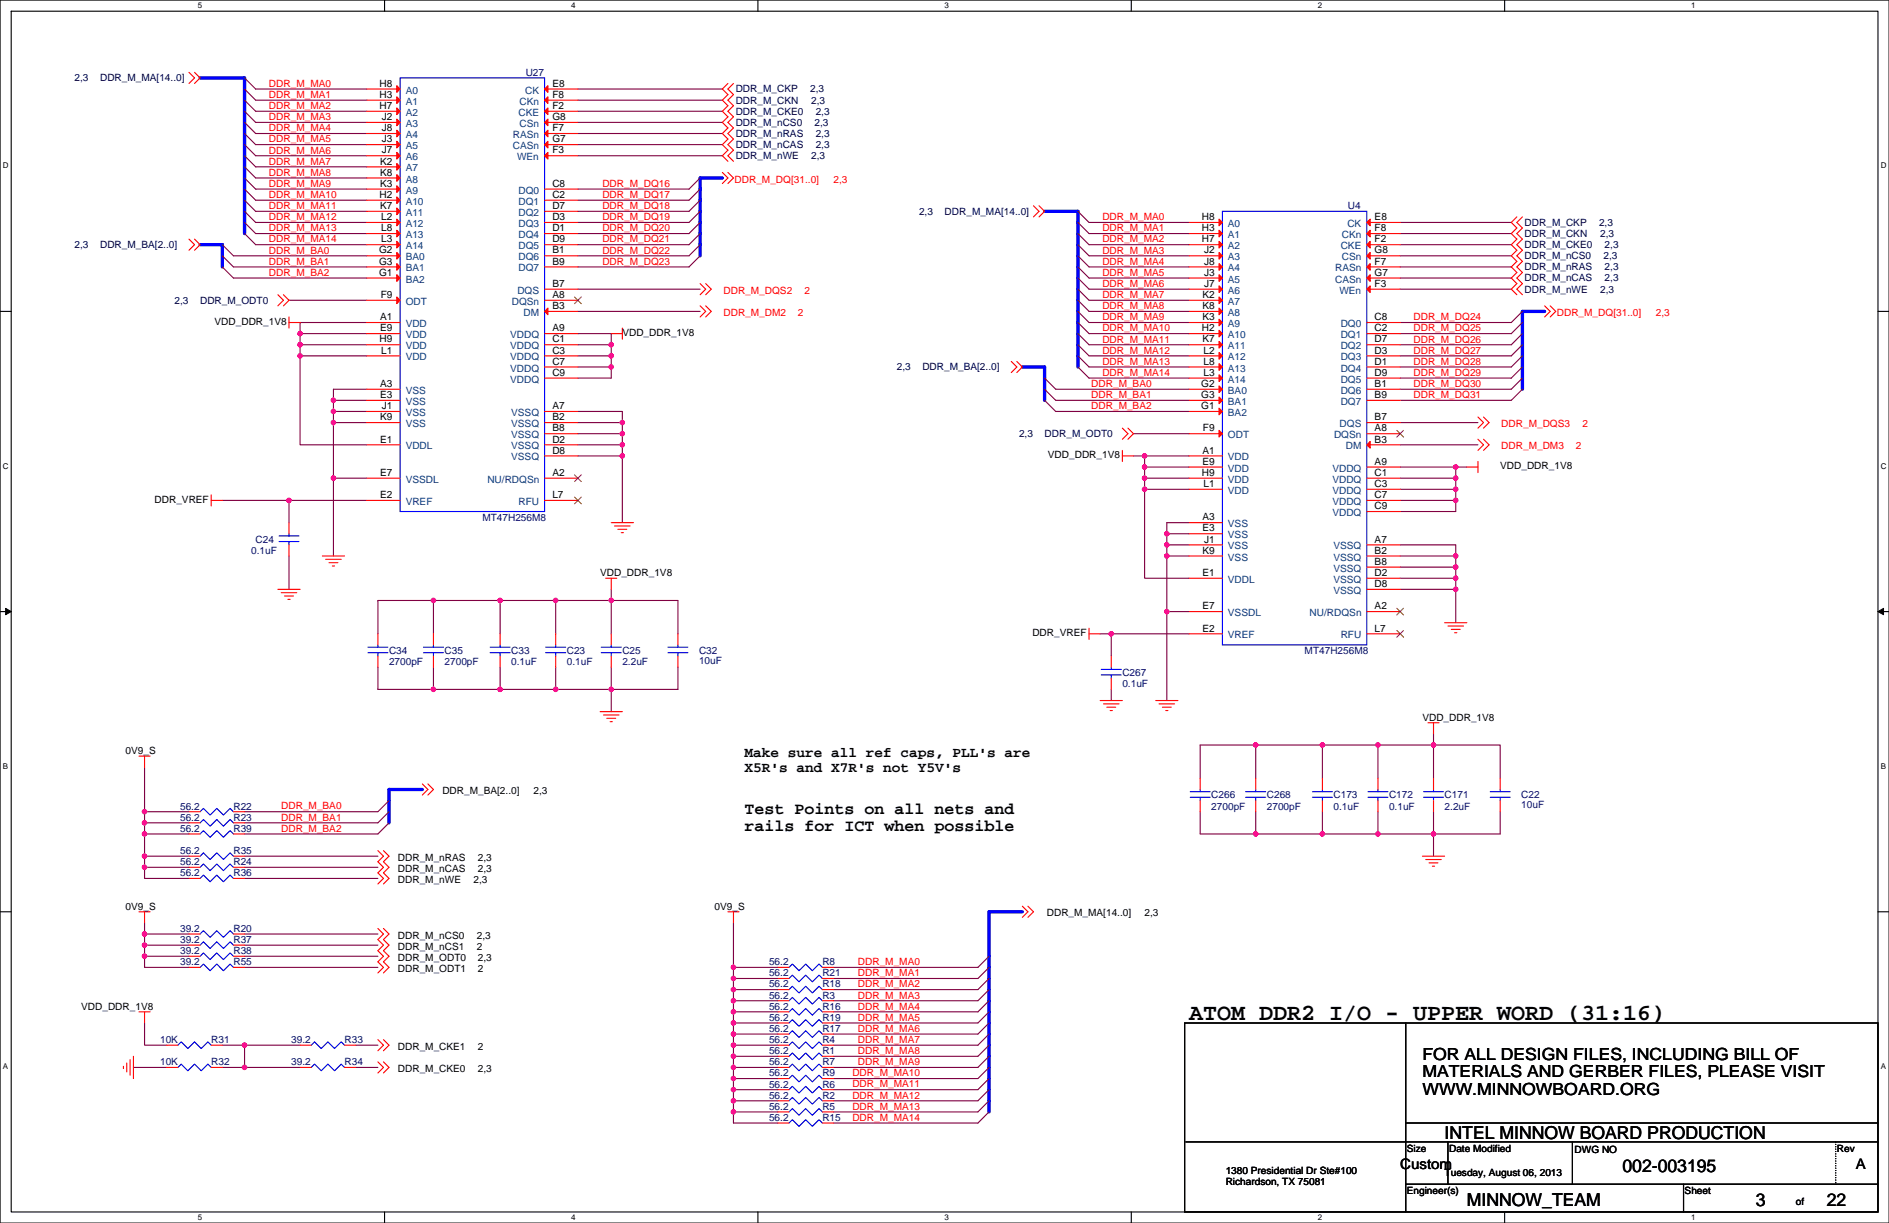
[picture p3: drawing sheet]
<svg xmlns="http://www.w3.org/2000/svg" width="432mm" height="279mm" viewBox="0 0 432 279" stroke-linecap="round" stroke-linejoin="round" font-family="sans-serif">
<path d="M0 0h431.8v279.4h-431.8zM2.6 2.6h426.7v274.3h-426.7z" fill="none" stroke="#000" stroke-width=".25"/>
<g fill="#fff">
<path d="M45.2 .3h1v2h-1z"/>
<path d="M45.2 277.1h1v2.1h-1z"/>
</g>
<path d="M87.9 0v2.6M87.9 276.9v2.5" fill="none" stroke="#000" stroke-width=".25"/>
<g fill="#fff">
<path d="M130.6 .3h1v2h-1z"/>
<path d="M130.6 277.1h1v2.1h-1z"/>
</g>
<path d="M173.2 0v2.6M173.2 276.9v2.5" fill="none" stroke="#000" stroke-width=".25"/>
<g fill="#fff">
<path d="M215.9 .3h1v2h-1z"/>
<path d="M215.9 277.1h1v2.1h-1z"/>
</g>
<path d="M258.6 0v2.6M258.6 276.9v2.5" fill="none" stroke="#000" stroke-width=".25"/>
<g fill="#fff">
<path d="M301.3 .3h1v2h-1z"/>
<path d="M301.3 277.1h1v2.1h-1z"/>
</g>
<path d="M343.9 0v2.6M343.9 276.9v2.5" fill="none" stroke="#000" stroke-width=".25"/>
<g fill="#fff">
<path d="M386.6 .3h1v2h-1z"/>
<path d="M386.6 277.1h1v2.1h-1z"/>
<path d="M.7 36.9h1.2v2h-1.2z"/>
<path d="M429.9 36.9h1.3v2h-1.3z"/>
<path d="M.7 105.4h1.2v2.1h-1.2z"/>
<path d="M429.9 105.4h1.3v2.1h-1.3z"/>
</g>
<path d="M0 71.1h2.6M429.3 71.1h2.5" fill="none" stroke="#000" stroke-width=".25"/>
<g fill="#fff">
<path d="M.7 174h1.2v2h-1.2z"/>
<path d="M429.9 174h1.2v2h-1.2z"/>
</g>
<path d="M0 139.7h2.6M429.3 139.7h2.5" fill="none" stroke="#000" stroke-width=".25"/>
<path d="M1.3 139l1.3 .7-1.3 .7zM429.3 139.7l1.3-.7v1.4z" fill="#000" stroke="#000" stroke-width=".23"/>
<g fill="#fff">
<path d="M.7 242.6h1.2v2h-1.2z"/>
<path d="M429.9 242.6h1.2v2h-1.2z"/>
</g>
<path d="M0 208.3h2.6M429.3 208.3h2.5M270.8 233.7h158.5v43.2h-158.5zM321.3 233.7v43.2M321.3 256.6h108M271 260.9h158.3M321.3 270.5h108M331 260.9v9.6M359.4 260.9v9.6M384.8 270.5v6.4" fill="none" stroke="#000" stroke-width=".25"/>
<path d="M45.7 17.8h10.2v35.6M45.7 55.9h5.1v5.1M165.1 40.7h-5.1v17.7M238.8 48.3h7.6v35.5M353.1 71.1h-5.1v17.8M233.7 83.8h5.1v7.7M96.5 180.4h-7.6v7.6M233.7 208.3h-7.6v45.7" fill="none" stroke="#00f" stroke-width=".76"/>
<g fill="none" stroke="#800040" stroke-width=".25">
<path d="M55.9 17.8l2.5 2.5h25.4M55.9 20.3l2.5 2.6h25.4M55.9 22.9l2.5 2.5h25.4M55.9 25.4l2.5 2.6h25.4M55.9 28l2.5 2.5h25.4M55.9 30.5l2.5 2.5h25.4M55.9 33l2.5 2.6h25.4M55.9 35.6l2.5 2.5h25.4M55.9 38.1l2.5 2.6h25.4M132.1 20.3h33M132.1 22.9h33M132.1 25.4h33"/>
<path d="M132.1 28h33M132.1 30.5h33M132.1 33h33M132.1 35.6h33M50.8 58.4l2.6 2.6h30.4M50.8 55.9l2.6 2.5h30.4M55.9 40.7l2.5 2.5h25.4M55.9 43.2l2.5 2.5h25.4M55.9 45.7l2.5 2.6h25.4M55.9 48.3l2.5 2.5h25.4M55.9 50.8l2.5 2.6h25.4M55.9 53.4l2.5 2.5h25.4"/>
<path d="M160 40.7l-2.5 2.5h-25.4M160 43.2l-2.5 2.5h-25.4M160 45.7l-2.5 2.6h-25.4M160 48.3l-2.5 2.5h-25.4M160 50.8l-2.5 2.6h-25.4M160 53.4l-2.5 2.5h-25.4M160 55.9l-2.5 2.5h-25.4M160 58.4l-2.5 2.6h-25.4M246.4 48.3l2.5 2.5h22.9M246.4 50.8l2.5 2.6h22.9M246.4 53.4l2.5 2.5h22.9M246.4 55.9l2.5 2.5h22.9"/>
<path d="M246.4 58.4l2.5 2.6h22.9M320.1 50.8h25.4M320.1 53.4h25.4M320.1 55.9h25.4M320.1 58.4h25.4M50.8 61l2.6 2.5h30.4M66.1 68.6h17.7M68.6 76.2h15.2M68.6 78.8h15.2M68.6 76.2v2.6M68.6 78.8v2.5M83.8 73.7h-15.2v2.5"/>
<path d="M132.1 76.2h7.6v2.6M132.1 78.8h7.6M132.1 71.1h27.9M132.1 66.1h27.9M139.7 78.8v2.5M246.4 61l2.5 2.5h22.9M246.4 63.5l2.5 2.6h22.9M246.4 66.1l2.5 2.5h22.9M246.4 68.6l2.5 2.5h22.9M246.4 71.1l2.5 2.6h22.9M246.4 73.7l2.5 2.5h22.9M246.4 76.2l2.5 2.6h22.9"/>
<path d="M246.4 78.8l2.5 2.5h22.9M320.1 61h25.4M320.1 63.5h25.4M320.1 66.1h25.4M348 71.1l-2.5 2.6h-25.4M348 73.7l-2.5 2.5h-25.4M348 76.2l-2.5 2.6h-25.4M348 78.8l-2.5 2.5h-25.4M68.6 81.3h15.2M68.6 81.3v20.3h15.2M76.2 91.5v2.5M76.2 94v2.5"/>
<path d="M76.2 96.5v12.7M76.2 91.5h7.6M76.2 94h7.6M76.2 96.5h7.6M83.8 88.9h-7.6v2.6M132.1 81.3h7.6M132.1 83.8h7.6M132.1 94h10.2v2.5M132.1 99.1h10.2M132.1 96.5h10.2M139.7 81.3v2.5M139.7 83.8v2.6h-7.6"/>
<path d="M142.3 99.1v2.5M142.3 96.5v2.6M238.8 88.9l2.5 2.6h30.5M238.8 91.5l2.5 2.5h30.5M238.8 86.4l2.5 2.5h30.5M246.4 81.3l2.5 2.5h22.9M246.4 83.8l2.5 2.6h22.9M259.1 99.1h12.7M320.1 96.5h17.7M348 81.3l-2.5 2.5h-25.4M348 83.8l-2.5 2.6h-25.4M348 86.4l-2.5 2.5h-25.4"/>
<path d="M348 88.9l-2.5 2.6h-25.4M50.8 114.3h15.3M66.1 114.3h17.7M66.1 114.3v5.1M76.2 109.2v17.8M76.2 109.2h7.6M132.1 104.2h10.2M132.1 101.6h10.2M142.3 104.2v15.2M142.3 101.6v2.6M259.1 104.2h2.5M261.6 104.2h10.2"/>
<path d="M261.6 104.2v2.5h10.2M261.6 109.2h10.2M261.6 111.8h10.2M261.6 111.8v20.3h10.2M261.6 106.7v2.5M261.6 109.2v2.6M271.8 119.4h-5.1v2.5M320.1 106.7h12.7M320.1 109.2h12.7M320.1 111.8h12.7M320.1 114.3h12.7M320.1 101.6h17.7"/>
<path d="M332.8 106.7v2.5M332.8 106.7h2.5M332.8 109.2v2.6M332.8 111.8v2.5M332.8 114.3v2.6h-12.7M66.1 127v7.6M99.1 137.2h-12.7v7.6M99.1 137.2v7.6M99.1 137.2h15.2M114.3 137.2h12.7M114.3 137.2v7.6M127 137.2v7.6"/>
<path d="M127 137.2h12.7M139.7 137.2v7.6M139.7 137.2h15.3v7.6M139.7 134.6v2.6M266.7 121.9v2.6M266.7 121.9h5.1M266.7 124.5v2.5M266.7 127v12.7M266.7 139.7v20.3M266.7 124.5h5.1M266.7 127h5.1M266.7 139.7h5.1"/>
<path d="M320.1 124.5h12.7v2.5M320.1 134.6h12.7M320.1 132.1h12.7M320.1 129.6h12.7M320.1 127h12.7M332.8 134.6v7.7M332.8 132.1v2.5M332.8 129.6v2.5M332.8 127v2.6M86.4 152.4v5.1h12.7M99.1 152.4v5.1M99.1 157.5h15.2"/>
<path d="M114.3 152.4v5.1M114.3 157.5h12.7M127 152.4v5.1M127 157.5h12.7M139.7 157.5v5.1M139.7 152.4v5.1M155 152.4v5.1h-15.3M251.5 144.8h2.5M254 144.8v5.1M254 157.5v2.5M254 144.8h17.8M33 175.3v10.1h10.2"/>
<path d="M287 170.2h-12.7v7.6M287 170.2v7.6M287 170.2h15.3M302.3 170.2h12.7M302.3 170.2v7.6M315 170.2v7.6M315 170.2h12.7M327.7 167.7v2.5M327.7 170.2v7.6M327.7 170.2h15.2v7.6M33 188v2.5h10.2M33 185.4v2.6h10.2"/>
<path d="M33 198.1h10.2M33 195.6v2.5M33 198.1v2.6h10.2M33 190.5v5.1h10.2M55.9 195.6h30.5M55.9 198.1h30.5M88.9 185.4l-2.5 2.6h-30.5M88.9 188l-2.5 2.5h-30.5M88.9 182.9l-2.5 2.5h-30.5M274.3 185.4v5.1h12.7M287 185.4v5.1M287 190.5h15.3"/>
<path d="M302.3 185.4v5.1M302.3 190.5h12.7M315 190.5h12.7M315 185.4v5.1M327.7 185.4v5.1M327.7 190.5v5.1M342.9 185.4v5.1h-15.2M33 218.5v2.5h10.2M33 210.8v2.6M33 215.9v2.6h10.2M33 213.4h10.2M33 213.4v2.5h10.2"/>
<path d="M55.9 213.4h30.5M55.9 215.9h30.5M55.9 218.5h30.5M55.9 200.7h30.5M167.7 210.8v10.2M226.1 218.5l-2.6 2.5h-33M33 233.7v5.1h5.1M50.8 238.8h5.1M55.9 238.8h12.7M55.9 238.8v5.1M55.9 221h30.5M81.3 238.8h5.1"/>
<path d="M167.7 226.1h10.1M167.7 223.5v2.6M167.7 221h10.1M167.7 223.5h10.1M167.7 221v2.5M167.7 233.7h10.1M167.7 231.2v2.5M167.7 228.6h10.1M167.7 231.2h10.1M167.7 228.6v2.6M167.7 238.8v2.5M167.7 236.2h10.1"/>
<path d="M167.7 238.8h10.1M167.7 236.2v2.6M167.7 226.1v2.5M167.7 233.7v2.5M226.1 221l-2.6 2.5h-33M226.1 223.5l-2.6 2.6h-33M226.1 226.1l-2.6 2.5h-33M226.1 228.6l-2.6 2.6h-33M226.1 231.2l-2.6 2.5h-33M226.1 233.7l-2.6 2.5h-33M226.1 236.2l-2.6 2.6h-33M226.1 238.8l-2.6 2.5h-33"/>
<path d="M30.5 243.9h7.6M50.8 243.9h5.1M55.9 243.9h12.7M81.3 243.9h5.1M167.7 241.3h10.1M167.7 248.9h10.1M167.7 246.4v2.5M167.7 243.9h10.1M167.7 246.4h10.1M167.7 243.9v2.5M167.7 254v2.6h10.1M167.7 251.5h10.1"/>
<path d="M167.7 254h10.1M167.7 251.5v2.5M167.7 241.3v2.6M167.7 248.9v2.6M226.1 241.3l-2.6 2.6h-33M226.1 243.9l-2.6 2.5h-33M226.1 246.4l-2.6 2.5h-33M226.1 248.9l-2.6 2.6h-33M226.1 251.5l-2.6 2.5h-33M226.1 254l-2.6 2.6h-33"/>
</g>
<g fill="#f0f" stroke="#f0f" stroke-width=".25">
<circle cx="76.2" cy="91.4" r=".5"/>
<circle cx="76.2" cy="94" r=".5"/>
<circle cx="76.2" cy="109.2" r=".5"/>
<circle cx="76.2" cy="96.5" r=".5"/>
<circle cx="68.6" cy="76.2" r=".5"/>
<circle cx="68.6" cy="78.7" r=".5"/>
<circle cx="68.6" cy="81.3" r=".5"/>
<circle cx="266.7" cy="121.9" r=".5"/>
<circle cx="266.7" cy="127" r=".5"/>
<circle cx="266.7" cy="124.5" r=".5"/>
<circle cx="266.7" cy="139.7" r=".5"/>
<circle cx="261.6" cy="104.1" r=".5"/>
<circle cx="261.6" cy="109.2" r=".5"/>
<circle cx="261.6" cy="106.7" r=".5"/>
<circle cx="261.6" cy="111.8" r=".5"/>
<circle cx="142.2" cy="104.1" r=".5"/>
<circle cx="142.2" cy="101.6" r=".5"/>
<circle cx="142.2" cy="99.1" r=".5"/>
<circle cx="142.2" cy="96.5" r=".5"/>
<circle cx="139.7" cy="78.7" r=".5"/>
<circle cx="139.7" cy="81.3" r=".5"/>
<circle cx="139.7" cy="83.8" r=".5"/>
<circle cx="332.7" cy="134.6" r=".5"/>
<circle cx="332.7" cy="132.1" r=".5"/>
<circle cx="332.7" cy="129.5" r=".5"/>
<circle cx="332.7" cy="127" r=".5"/>
<circle cx="332.7" cy="106.7" r=".5"/>
<circle cx="332.7" cy="109.2" r=".5"/>
<circle cx="332.7" cy="111.8" r=".5"/>
<circle cx="332.7" cy="114.3" r=".5"/>
<circle cx="66" cy="114.3" r=".5"/>
<circle cx="254" cy="144.8" r=".5"/>
<circle cx="139.7" cy="157.5" r=".5"/>
<circle cx="127" cy="157.5" r=".5"/>
<circle cx="114.3" cy="157.5" r=".5"/>
<circle cx="99.1" cy="157.5" r=".5"/>
<circle cx="127" cy="137.2" r=".5"/>
<circle cx="139.7" cy="137.2" r=".5"/>
<circle cx="99.1" cy="137.2" r=".5"/>
<circle cx="114.3" cy="137.2" r=".5"/>
<circle cx="327.7" cy="190.5" r=".5"/>
<circle cx="315" cy="190.5" r=".5"/>
<circle cx="302.3" cy="190.5" r=".5"/>
<circle cx="287" cy="190.5" r=".5"/>
<circle cx="327.7" cy="170.2" r=".5"/>
<circle cx="315" cy="170.2" r=".5"/>
<circle cx="287" cy="170.2" r=".5"/>
<circle cx="302.3" cy="170.2" r=".5"/>
<circle cx="33" cy="185.4" r=".5"/>
<circle cx="33" cy="188" r=".5"/>
<circle cx="167.6" cy="226.1" r=".5"/>
<circle cx="167.6" cy="223.5" r=".5"/>
<circle cx="167.6" cy="233.7" r=".5"/>
<circle cx="167.6" cy="231.1" r=".5"/>
<circle cx="167.6" cy="228.6" r=".5"/>
<circle cx="167.6" cy="238.8" r=".5"/>
<circle cx="167.6" cy="248.9" r=".5"/>
<circle cx="167.6" cy="246.4" r=".5"/>
<circle cx="167.6" cy="254" r=".5"/>
<circle cx="167.6" cy="251.5" r=".5"/>
<circle cx="167.6" cy="221" r=".5"/>
<circle cx="167.6" cy="236.2" r=".5"/>
<circle cx="167.6" cy="243.8" r=".5"/>
<circle cx="167.6" cy="241.3" r=".5"/>
<circle cx="33" cy="195.6" r=".5"/>
<circle cx="33" cy="190.5" r=".5"/>
<circle cx="33" cy="198.1" r=".5"/>
<circle cx="33" cy="215.9" r=".5"/>
<circle cx="33" cy="213.4" r=".5"/>
<circle cx="33" cy="218.4" r=".5"/>
<circle cx="55.9" cy="243.8" r=".5"/>
<circle cx="55.9" cy="238.8" r=".5"/>
</g>
<g fill="none" stroke="#f00" stroke-width=".25">
<path d="M43.2 16.5l1.3 1.3-1.3 1.3M44.5 16.5l1.2 1.3-1.2 1.3M166.4 19.1l-1.3 1.2 1.3 1.3-1.3 1.3 1.3 1.3-1.3 1.2 1.3 1.3-1.3 1.3 1.3 1.2-1.3 1.3 1.3 1.3-1.3 1.2 1.3 1.3-1.3 1.3 1.3 1.3M167.7 19.1l-1.3 1.2 1.3 1.3-1.3 1.3 1.3 1.3-1.3 1.2 1.3 1.3-1.3 1.3 1.3 1.2-1.3 1.3 1.3 1.3-1.3 1.2 1.3 1.3-1.3 1.3 1.3 1.3M83.8 20.3h7.7M83.8 22.9h7.7M83.8 25.4h7.7M83.8 28h7.7M83.8 30.5h7.7M83.8 33h7.7M83.8 35.6h7.7M83.8 38.1h7.7"/>
<path d="M124.5 20.3h7.6M124.5 22.9h7.6M124.5 25.4h7.6M124.5 28h7.6M124.5 30.5h7.6M124.5 33h7.6M124.5 35.6h7.6M165.1 39.4l1.3 1.3-1.3 1.2M166.4 39.4l1.3 1.3-1.3 1.2M43.2 54.6l1.3 1.3-1.3 1.3M44.5 54.6l1.2 1.3-1.2 1.3M83.8 40.7h7.7"/>
<path d="M83.8 43.2h7.7M83.8 45.7h7.7M83.8 48.3h7.7M83.8 50.8h7.7M83.8 53.4h7.7M83.8 55.9h7.7M83.8 58.4h7.7M124.5 43.2h7.6M124.5 45.7h7.6M124.5 48.3h7.6M124.5 50.8h7.6M124.5 53.4h7.6"/>
<path d="M124.5 55.9h7.6M124.5 58.4h7.6M236.2 47l1.3 1.3-1.3 1.3M237.5 47l1.3 1.3-1.3 1.3M271.8 50.8h7.6M271.8 53.4h7.6M271.8 55.9h7.6M271.8 58.4h7.6M312.4 50.8h7.7M312.4 53.4h7.7M312.4 55.9h7.7M312.4 58.4h7.7"/>
<path d="M346.7 49.6l-1.2 1.2 1.2 1.3-1.2 1.3 1.2 1.2-1.2 1.3 1.2 1.3-1.2 1.2 1.2 1.3-1.2 1.3 1.2 1.3-1.2 1.2 1.2 1.3-1.2 1.3 1.2 1.2M348 49.6l-1.3 1.2 1.3 1.3-1.3 1.3 1.3 1.2-1.3 1.3 1.3 1.3-1.3 1.2 1.3 1.3-1.3 1.3 1.3 1.3-1.3 1.2 1.3 1.3-1.3 1.3 1.3 1.2M63.5 67.3l1.3 1.3-1.3 1.3M64.8 67.3l1.3 1.3-1.3 1.3M66.1 73.7h2.5M66.1 72.4v2.6M83.8 61h7.7M83.8 63.5h7.7M83.8 68.6h7.7M83.8 73.7h7.7M83.8 76.2h7.7M83.8 78.8h7.7"/>
<path d="M124.5 61h7.6M124.5 76.2h7.6M124.5 78.8h7.6M124.5 68.6h7.6M124.5 71.1h7.6M124.5 66.1h7.6M139.7 76.2h2.6M142.3 75v2.5M160 64.8l1.3 1.3-1.3 1.2M160 69.9l1.3 1.2-1.3 1.3M161.3 64.8l1.3 1.3-1.3 1.2M161.3 69.9l1.3 1.2-1.3 1.3"/>
<path d="M271.8 61h7.6M271.8 63.5h7.6M271.8 66.1h7.6M271.8 68.6h7.6M271.8 71.1h7.6M271.8 73.7h7.6M271.8 76.2h7.6M271.8 78.8h7.6M312.4 61h7.7M312.4 63.5h7.7M312.4 66.1h7.7M312.4 73.7h7.7"/>
<path d="M312.4 76.2h7.7M312.4 78.8h7.7M353.1 69.9l1.3 1.2-1.3 1.3M354.4 69.9l1.2 1.2-1.2 1.3M83.8 88.9h7.7M83.8 91.5h7.7M83.8 94h7.7M83.8 96.5h7.7M83.8 81.3h7.7M124.5 96.5h7.6M124.5 99.1h7.6M124.5 94h7.6"/>
<path d="M124.5 81.3h7.6M124.5 83.8h7.6M124.5 86.4h7.6M231.2 82.6l1.2 1.2-1.2 1.3M232.4 82.6l1.3 1.2-1.3 1.3M256.6 97.8l1.2 1.3-1.2 1.3M257.8 97.8l1.3 1.3-1.3 1.3M271.8 81.3h7.6M271.8 83.8h7.6M271.8 86.4h7.6M271.8 88.9h7.6M271.8 91.5h7.6"/>
<path d="M271.8 94h7.6M271.8 99.1h7.6M312.4 81.3h7.7M312.4 83.8h7.7M312.4 86.4h7.7M312.4 88.9h7.7M312.4 91.5h7.7M312.4 99.1h7.7M312.4 96.5h7.7M337.8 95.3l1.3 1.2-1.3 1.3M339.1 95.3l1.3 1.2-1.3 1.3M48.3 114.3h2.5"/>
<path d="M48.3 113.1v2.5M66.1 119.4v2.5M83.8 109.2h7.7M83.8 114.3h7.7M83.8 101.6h7.7M124.5 101.6h7.6M124.5 104.2h7.6M124.5 109.2h7.6M124.5 114.3h7.6M139.7 119.4h5.1M256.6 104.2h2.5M256.6 102.9v2.5"/>
<path d="M271.8 119.4h7.6M271.8 104.2h7.6M271.8 106.7h7.6M271.8 109.2h7.6M271.8 111.8h7.6M312.4 106.7h7.7M312.4 109.2h7.7M312.4 111.8h7.7M312.4 114.3h7.7M312.4 116.9h7.7M312.4 101.6h7.7M335.3 106.7h2.5"/>
<path d="M337.8 105.4v2.6M337.8 100.4l1.3 1.2-1.3 1.3M339.1 100.4l1.3 1.2-1.3 1.3M63.5 134.6h5.1M64.3 135.4h3.5M65 136.2h2.1M65.8 136.9h.5M66.1 124.5v2.5M73.7 127h5.1M74.4 127.8h3.6M75.2 128.5h2M76 129.3h.5"/>
<path d="M138.5 132.1h2.5M139.7 132.1v2.5M140.5 120.2h3.5M141.2 120.9h2.1M142 121.7h.5M271.8 121.9h7.6M271.8 124.5h7.6M271.8 127h7.6M271.8 139.7h7.6M271.8 132.1h7.6M312.4 127h7.7M312.4 129.6h7.7"/>
<path d="M312.4 132.1h7.7M312.4 134.6h7.7M312.4 124.5h7.7M312.4 139.7h7.7M86.4 144.8v2.5M86.4 149.9v2.5M99.1 144.8v2.5M99.1 149.9v2.5M114.3 144.8v2.5M114.3 149.9v2.5M127 144.8v2.5M127 149.9v2.5"/>
<path d="M139.7 144.8v2.5M139.7 149.9v2.5M155 144.8v2.5M155 149.9v2.5M248.9 144.8h2.6M248.9 143.5v2.6M254 149.9v2.5M254 155v2.5M271.8 144.8h7.6M312.4 144.8h7.7M330.2 142.3h5.1M331 143h3.5"/>
<path d="M331.7 143.8h2.1M332.5 144.5h.5M31.8 172.7h2.5M33 172.7v2.6M96.5 179.1l1.3 1.3-1.3 1.2M97.8 179.1l1.3 1.3-1.3 1.2M137.2 162.6h5.1M137.9 163.3h3.6M138.7 164.1h2M139.5 164.9h.5M251.5 160h5.1M252.2 160.8h3.6"/>
<path d="M253 161.6h2M253.8 162.3h.5M264.2 160h5.1M264.9 160.8h3.6M265.7 161.6h2M266.5 162.3h.5M274.3 177.8v2.6M287 177.8v2.6M302.3 177.8v2.6M315 177.8v2.6M326.4 165.1h2.6M327.7 165.1v2.6"/>
<path d="M327.7 177.8v2.6M342.9 177.8v2.6M43.2 188h2.5M43.2 185.4h2.5M43.2 190.5h2.5M43.2 195.6h2.5M43.2 198.1h2.5M53.4 188h2.5M53.4 185.4h2.5M53.4 190.5h2.5M53.4 195.6h2.5M53.4 198.1h2.5"/>
<path d="M86.4 194.3l1.3 1.3-1.3 1.3 1.3 1.2-1.3 1.3 1.3 1.3-1.3 1.3M87.7 194.3l1.2 1.3-1.2 1.3 1.2 1.2-1.2 1.3 1.2 1.3-1.2 1.3M274.3 182.9v2.5M287 182.9v2.5M302.3 182.9v2.5M315 182.9v2.5M325.1 195.6h5.1M325.9 196.4h3.6M326.7 197.1h2M327.4 197.9h.5M327.7 182.9v2.5M342.9 182.9v2.5"/>
<path d="M31.8 208.3h2.5M33 208.3v2.5M43.2 215.9h2.5M43.2 218.5h2.5M43.2 213.4h2.5M43.2 200.7h2.5M53.4 215.9h2.5M53.4 218.5h2.5M53.4 213.4h2.5M53.4 200.7h2.5M86.4 212.1l1.3 1.3-1.3 1.3 1.3 1.2-1.3 1.3 1.3 1.3-1.3 1.2 1.3 1.3-1.3 1.3M87.7 212.1l1.2 1.3-1.2 1.3 1.2 1.2-1.2 1.3 1.2 1.3-1.2 1.2 1.2 1.3-1.2 1.3"/>
<path d="M166.4 208.3h2.5M167.7 208.3v2.5M233.7 207l1.3 1.3-1.3 1.3M235 207l1.2 1.3-1.2 1.3M31.8 231.2h2.5M33 231.2v2.5M38.1 238.8h2.6M43.2 221h2.5M48.3 238.8h2.5M53.4 221h2.5M68.6 238.8h2.5M78.8 238.8h2.5"/>
<path d="M86.4 237.5l1.3 1.3-1.3 1.3M87.7 237.5l1.2 1.3-1.2 1.3M177.8 236.2h2.6M177.8 233.7h2.6M177.8 238.8h2.6M177.8 221h2.6M177.8 223.5h2.6M177.8 228.6h2.6M177.8 226.1h2.6M177.8 231.2h2.6M188 236.2h2.5M188 233.7h2.5"/>
<path d="M188 238.8h2.5M188 221h2.5M188 223.5h2.5M188 228.6h2.5M188 226.1h2.5M188 231.2h2.5M28.2 243.6v.5M29 242.8v2.1M29.7 242.1v3.5M30.5 241.3v5.1M38.1 243.9h2.6M48.3 243.9h2.5"/>
<path d="M68.6 243.9h2.5M78.8 243.9h2.5M86.4 242.6l1.3 1.3-1.3 1.2M87.7 242.6l1.2 1.3-1.2 1.2M177.8 243.9h2.6M177.8 241.3h2.6M177.8 246.4h2.6M177.8 251.5h2.6M177.8 248.9h2.6M177.8 254h2.6M177.8 256.6h2.6M188 243.9h2.5"/>
<path d="M188 241.3h2.5M188 246.4h2.5M188 251.5h2.5M188 248.9h2.5M188 254h2.5M188 256.6h2.5"/>
</g>
<path d="M419.6 260.9v9.6M419.6 270.5h.1" fill="none" stroke="#000" stroke-width=".25" stroke-dasharray="0 .5"/>
<g fill="none" stroke="#00f" stroke-width=".25">
<path d="M91.5 17.8h33v99.1h-33zM279.4 48.3h33v99h-33zM63.8 123.7h4.5M63.8 122.4h4.5M66.1 121.9v.5M66.1 123.7v.8M84.1 149.1h4.6M84.1 147.8h4.6M86.4 147.3v.5M86.4 149.1v.8M96.8 149.1h4.6M96.8 147.8h4.6"/>
<path d="M99.1 147.3v.5M99.1 149.1v.8M112 149.1h4.6M112 147.8h4.6M114.3 147.3v.5M114.3 149.1v.8M124.7 149.1h4.6M124.7 147.8h4.6M127 147.3v.5M127 149.1v.8M137.4 149.1h4.6M137.4 147.8h4.6"/>
<path d="M139.7 147.3v.5M139.7 149.1v.8M152.7 149.1h4.5M152.7 147.8h4.5M155 147.3v.5M155 149.1v.8M251.7 154.2h4.6M251.7 152.9h4.6M254 152.4v.5M254 154.2v.8M45.7 188l.8-.8 1.5 1.5 1.6-1.5 1.5 1.5 1.5-1.5 .8 .8M45.7 185.4l.8-.7 1.5 1.5 1.6-1.5 1.5 1.5 1.5-1.5 .8 .7"/>
<path d="M45.7 190.5l.8-.7 1.5 1.5 1.6-1.5 1.5 1.5 1.5-1.5 .8 .7M45.7 195.6l.8-.8 1.5 1.6 1.6-1.6 1.5 1.6 1.5-1.6 .8 .8M45.7 198.1l.8-.7 1.5 1.5 1.6-1.5 1.5 1.5 1.5-1.5 .8 .7M272.1 182.1h4.5M272.1 180.9h4.5M274.3 180.4v.5M274.3 182.1v.8M284.8 182.1h4.5M284.8 180.9h4.5M287 180.4v.5M287 182.1v.8M300 182.1h4.6"/>
<path d="M300 180.9h4.6M302.3 180.4v.5M302.3 182.1v.8M312.7 182.1h4.6M312.7 180.9h4.6M315 180.4v.5M315 182.1v.8M325.4 182.1h4.6M325.4 180.9h4.6M327.7 180.4v.5M327.7 182.1v.8M340.6 182.1h4.6"/>
<path d="M340.6 180.9h4.6M342.9 180.4v.5M342.9 182.1v.8M45.7 215.9l.8-.7 1.5 1.5 1.6-1.5 1.5 1.5 1.5-1.5 .8 .7M45.7 218.5l.8-.8 1.5 1.5 1.6-1.5 1.5 1.5 1.5-1.5 .8 .8M45.7 213.4l.8-.8 1.5 1.5 1.6-1.5 1.5 1.5 1.5-1.5 .8 .8M45.7 200.7l.8-.8 1.5 1.5 1.6-1.5 1.5 1.5 1.5-1.5 .8 .8M40.7 238.8l.7-.8 1.5 1.5 1.6-1.5 1.5 1.5 1.5-1.5 .8 .8M45.7 221l.8-.8 1.5 1.6 1.6-1.6 1.5 1.6 1.5-1.6 .8 .8M71.1 238.8l.8-.8 1.5 1.5 1.6-1.5 1.5 1.5 1.5-1.5 .8 .8M180.4 236.2l.7-.7 1.5 1.5 1.6-1.5 1.5 1.5 1.5-1.5 .8 .7M180.4 233.7l.7-.8 1.5 1.6 1.6-1.6 1.5 1.6 1.5-1.6 .8 .8"/>
<path d="M180.4 238.8l.7-.8 1.5 1.5 1.6-1.5 1.5 1.5 1.5-1.5 .8 .8M180.4 221l.7-.8 1.5 1.6 1.6-1.6 1.5 1.6 1.5-1.6 .8 .8M180.4 223.5l.7-.7 1.5 1.5 1.6-1.5 1.5 1.5 1.5-1.5 .8 .7M180.4 228.6l.7-.7 1.5 1.5 1.6-1.5 1.5 1.5 1.5-1.5 .8 .7M180.4 226.1l.7-.8 1.5 1.5 1.6-1.5 1.5 1.5 1.5-1.5 .8 .8M180.4 231.2l.7-.8 1.5 1.5 1.6-1.5 1.5 1.5 1.5-1.5 .8 .8M40.7 243.9l.7-.8 1.5 1.5 1.6-1.5 1.5 1.5 1.5-1.5 .8 .8M71.1 243.9l.8-.8 1.5 1.5 1.6-1.5 1.5 1.5 1.5-1.5 .8 .8M180.4 243.9l.7-.8 1.5 1.5 1.6-1.5 1.5 1.5 1.5-1.5 .8 .8M180.4 241.3l.7-.7 1.5 1.5 1.6-1.5 1.5 1.5 1.5-1.5 .8 .7M180.4 246.4l.7-.8 1.5 1.6 1.6-1.6 1.5 1.6 1.5-1.6 .8 .8M180.4 251.5l.7-.8 1.5 1.5 1.6-1.5 1.5 1.5 1.5-1.5 .8 .8"/>
<path d="M180.4 248.9l.7-.7 1.5 1.5 1.6-1.5 1.5 1.5 1.5-1.5 .8 .7M180.4 254l.7-.7 1.5 1.5 1.6-1.5 1.5 1.5 1.5-1.5 .8 .7M180.4 256.6l.7-.8 1.5 1.5 1.6-1.5 1.5 1.5 1.5-1.5 .8 .8"/>
</g>
<g fill="#f00" stroke="#f00" stroke-width=".25">
<path d="M125.2 19.6v1.5l-.7-.8z"/>
<path d="M124.5 22.9l.7-.8v1.5z"/>
<path d="M124.5 25.4l.7-.7v1.5z"/>
<path d="M125.2 27.2v1.5l-.7-.7z"/>
<path d="M124.5 30.5l.7-.8v1.6z"/>
<path d="M124.5 33l.7-.7v1.5z"/>
<path d="M124.5 35.6l.7-.8v1.5z"/>
<path d="M90.7 19.6l.8 .7-.8 .8z"/>
<path d="M90.7 22.1l.8 .8-.8 .7z"/>
<path d="M90.7 24.7l.8 .7-.8 .8z"/>
<path d="M90.7 27.2l.8 .8-.8 .7z"/>
<path d="M90.7 29.7l.8 .8-.8 .8z"/>
<path d="M90.7 32.3l.8 .7-.8 .8z"/>
<path d="M90.7 34.8l.8 .8-.8 .7z"/>
<path d="M90.7 37.4l.8 .7-.8 .8z"/>
<path d="M90.7 39.9l.8 .8-.8 .7z"/>
<path d="M90.7 42.4l.8 .8-.8 .8z"/>
<path d="M90.7 45l.8 .7-.8 .8z"/>
<path d="M90.7 47.5l.8 .8-.8 .7z"/>
<path d="M90.7 50.1l.8 .7-.8 .8z"/>
<path d="M90.7 52.6l.8 .8-.8 .7z"/>
<path d="M90.7 55.1l.8 .8-.8 .8z"/>
<path d="M90.7 57.7l.8 .7-.8 .8z"/>
<path d="M90.7 60.2l.8 .8-.8 .7z"/>
<path d="M90.7 62.8l.8 .7-.8 .8z"/>
<path d="M90.7 67.8l.8 .8-.8 .8z"/>
<path d="M124.5 71.1l.7-.7v1.5z"/>
<path d="M312.4 50.8l.8-.7v1.5z"/>
<path d="M312.4 53.4l.8-.8v1.5z"/>
<path d="M312.4 55.9l.8-.8v1.6z"/>
<path d="M312.4 58.4l.8-.7v1.5z"/>
<path d="M312.4 61l.8-.8v1.5z"/>
<path d="M312.4 63.5l.8-.7v1.5z"/>
<path d="M312.4 66.1l.8-.8v1.5z"/>
<path d="M278.7 50.1l.7 .7-.7 .8z"/>
<path d="M278.7 52.6l.7 .8-.7 .7z"/>
<path d="M278.7 55.1l.7 .8-.7 .8z"/>
<path d="M278.7 57.7l.7 .7-.7 .8z"/>
<path d="M278.7 60.2l.7 .8-.7 .7z"/>
<path d="M278.7 62.8l.7 .7-.7 .8z"/>
<path d="M278.7 65.3l.7 .8-.7 .7z"/>
<path d="M278.7 67.8l.7 .8-.7 .8z"/>
<path d="M278.7 70.4l.7 .7-.7 .8z"/>
<path d="M278.7 72.9l.7 .8-.7 .7z"/>
<path d="M278.7 75.5l.7 .7-.7 .8z"/>
<path d="M278.7 78l.7 .8-.7 .7z"/>
<path d="M278.7 80.5l.7 .8-.7 .8z"/>
<path d="M278.7 83.1l.7 .7-.7 .8z"/>
<path d="M278.7 85.6l.7 .8-.7 .7z"/>
<path d="M278.7 88.2l.7 .7-.7 .8z"/>
<path d="M278.7 90.7l.7 .8-.7 .7z"/>
<path d="M278.7 93.2l.7 .8-.7 .8z"/>
<path d="M278.7 98.3l.7 .8-.7 .7z"/>
<path d="M312.4 101.6l.8-.7v1.5z"/>
</g>
<path d="M131.3 67.8l1.6 1.6M132.9 67.8l-1.6 1.6M319.3 98.3l1.5 1.6M320.8 98.3l-1.5 1.6M131.3 108.5l1.6 1.5M131.3 113.6l1.6 1.5M132.9 108.5l-1.6 1.5M132.9 113.6l-1.6 1.5M319.3 139l1.5 1.5M320.8 139l-1.5 1.5M319.3 144l1.5 1.6M320.8 144l-1.5 1.6" fill="none" stroke="#804000" stroke-width=".23"/>
<text font-size="5.3" x="271.8" y="233.1">ATOM DDR2 I/O - UPPER WORD (31:16)</text>
<g font-size="4.1">
<text x="330.2" y="260.2">INTEL MINNOW BOARD PRODUCTION</text>
<text x="370.9" y="267.8">002-003195</text>
<text x="335.3" y="275.4">MINNOW_TEAM</text>
<text x="401.3" y="275.4">3</text>
<text x="417.6" y="275.4">22</text>
</g>
<g font-size="3.8">
<text x="170.2" y="186.1">Test Points on all nets and</text>
<text x="170.2" y="189.9">rails for ICT when possible</text>
<text x="325.1" y="242.2">FOR ALL DESIGN FILES, INCLUDING BILL OF</text>
<text x="325.1" y="246.1">MATERIALS AND GERBER FILES, PLEASE VISIT</text>
<text x="325.1" y="250.1">WWW.MINNOWBOARD.ORG</text>
</g>
<g font-size="3.3">
<text x="170.2" y="173">Make sure all ref caps, PLL's are</text>
<text x="170.2" y="176.3">X5R's and X7R's not Y5V's</text>
<text x="320.1" y="267.1">Custom</text>
<text x="424.2" y="267.1">A</text>
</g>
<g font-size="2.3" fill="#000080">
<text x="120.2" y="17.3">U27</text>
<text x="308.1" y="47.8">U4</text>
<text x="110.3" y="118.9">MT47H256M8</text>
<text x="58.4" y="124">C24</text>
<text x="57.4" y="126.5">0.1uF</text>
<text x="88.9" y="149.4">C34</text>
<text x="101.6" y="149.4">C35</text>
<text x="116.9" y="149.4">C33</text>
<text x="129.6" y="149.4">C23</text>
<text x="142.3" y="149.4">C25</text>
<text x="159.8" y="149.4">C32</text>
<text x="298.2" y="149.4">MT47H256M8</text>
<text x="88.9" y="151.9">2700pF</text>
<text x="101.6" y="151.9">2700pF</text>
<text x="116.9" y="151.9">0.1uF</text>
<text x="129.6" y="151.9">0.1uF</text>
<text x="142.3" y="151.9">2.2uF</text>
<text x="159.8" y="151.7">10uF</text>
<text x="256.6" y="154.5">C267</text>
<text x="256.6" y="157">0.1uF</text>
<text x="41.2" y="185">56.2</text>
<text x="53.4" y="185">R22</text>
<text x="276.9" y="182.4">C266</text>
<text x="276.9" y="185">2700pF</text>
<text x="289.6" y="182.4">C268</text>
<text x="289.6" y="185">2700pF</text>
<text x="304.8" y="182.4">C173</text>
<text x="304.8" y="185">0.1uF</text>
<text x="317.5" y="182.4">C172</text>
<text x="317.5" y="185">0.1uF</text>
<text x="330.2" y="182.4">C171</text>
<text x="330.2" y="185">2.2uF</text>
<text x="347.7" y="182.4">C22</text>
<text x="347.7" y="184.7">10uF</text>
<text x="41.2" y="187.5">56.2</text>
<text x="41.2" y="190">56.2</text>
<text x="53.4" y="187.5">R23</text>
<text x="53.4" y="190">R39</text>
<text x="41.2" y="195.1">56.2</text>
<text x="41.2" y="197.7">56.2</text>
<text x="53.4" y="195.1">R35</text>
<text x="53.4" y="197.7">R24</text>
<text x="41.2" y="200.2">56.2</text>
<text x="53.4" y="200.2">R36</text>
<text x="41.2" y="215.4">39.2</text>
<text x="41.2" y="212.9">39.2</text>
<text x="53.4" y="215.4">R37</text>
<text x="53.4" y="212.9">R20</text>
<text x="41.2" y="218">39.2</text>
<text x="41.2" y="220.5">39.2</text>
<text x="53.4" y="218">R38</text>
<text x="53.4" y="220.5">R55</text>
<text x="175.8" y="220.5">56.2</text>
<text x="188" y="220.5">R8</text>
<text x="175.8" y="223.1">56.2</text>
<text x="175.8" y="225.6">56.2</text>
<text x="188" y="223.1">R21</text>
<text x="188" y="225.6">R18</text>
<text x="175.8" y="233.2">56.2</text>
<text x="175.8" y="228.1">56.2</text>
<text x="175.8" y="230.7">56.2</text>
<text x="188" y="233.2">R19</text>
<text x="188" y="228.1">R3</text>
<text x="188" y="230.7">R16</text>
<text x="36.6" y="238.3">10K</text>
<text x="48.3" y="238.3">R31</text>
<text x="66.6" y="238.3">39.2</text>
<text x="78.8" y="238.3">R33</text>
<text x="175.8" y="235.8">56.2</text>
<text x="175.8" y="238.3">56.2</text>
<text x="188" y="235.8">R17</text>
<text x="188" y="238.3">R4</text>
<text x="36.6" y="243.4">10K</text>
<text x="48.3" y="243.4">R32</text>
<text x="66.6" y="243.4">39.2</text>
<text x="78.8" y="243.4">R34</text>
<text x="175.8" y="243.4">56.2</text>
<text x="175.8" y="240.8">56.2</text>
<text x="175.8" y="245.9">56.2</text>
<text x="188" y="243.4">R7</text>
<text x="188" y="240.8">R1</text>
<text x="188" y="245.9">R9</text>
<text x="175.8" y="251">56.2</text>
<text x="175.8" y="248.5">56.2</text>
<text x="188" y="251">R2</text>
<text x="188" y="248.5">R6</text>
<text x="175.8" y="253.5">56.2</text>
<text x="175.8" y="256.1">56.2</text>
<text x="188" y="253.5">R5</text>
<text x="188" y="256.1">R15</text>
</g>
<g font-size="2.3" fill="#000040">
<text x="17" y="18.6">2,3</text>
<text x="22.9" y="18.6">DDR_M_MA[14..0]</text>
<text x="168.2" y="21.1">DDR_M_CKP</text>
<text x="168.2" y="23.7">DDR_M_CKN</text>
<text x="185.2" y="21.1">2,3</text>
<text x="185.4" y="23.7">2,3</text>
<text x="168.2" y="26.2">DDR_M_CKE0</text>
<text x="168.2" y="28.7">DDR_M_nCS0</text>
<text x="186.2" y="28.7">2,3</text>
<text x="186.5" y="26.2">2,3</text>
<text x="168.2" y="31.3">DDR_M_nRAS</text>
<text x="168.2" y="33.8">DDR_M_nCAS</text>
<text x="186.5" y="31.3">2,3</text>
<text x="186.5" y="33.8">2,3</text>
<text x="168.2" y="36.4">DDR_M_nWE</text>
<text x="185.4" y="36.4">2,3</text>
<text x="210.1" y="49.1">2,3</text>
<text x="215.9" y="49.1">DDR_M_MA[14..0]</text>
<text x="348.5" y="51.6">DDR_M_CKP</text>
<text x="365.5" y="51.6">2,3</text>
<text x="17" y="56.7">2,3</text>
<text x="22.9" y="56.7">DDR_M_BA[2..0]</text>
<text x="348.5" y="54.1">DDR_M_CKN</text>
<text x="348.5" y="56.7">DDR_M_CKE0</text>
<text x="348.5" y="59.2">DDR_M_nCS0</text>
<text x="365.8" y="54.1">2,3</text>
<text x="366.5" y="59.2">2,3</text>
<text x="366.8" y="56.7">2,3</text>
<text x="348.5" y="61.8">DDR_M_nRAS</text>
<text x="348.5" y="64.3">DDR_M_nCAS</text>
<text x="366.8" y="61.8">2,3</text>
<text x="366.8" y="64.3">2,3</text>
<text x="39.9" y="69.4">2,3</text>
<text x="45.7" y="69.4">DDR_M_ODT0</text>
<text x="348.5" y="66.8">DDR_M_nWE</text>
<text x="365.8" y="66.8">2,3</text>
<text x="205" y="84.6">2,3</text>
<text x="210.8" y="84.6">DDR_M_BA[2..0]</text>
<text x="232.9" y="99.9">2,3</text>
<text x="238.8" y="99.9">DDR_M_ODT0</text>
</g>
<g font-size="2.3" fill="#f00">
<text x="61.5" y="19.8">DDR_M_MA0</text>
<text x="61.5" y="22.4">DDR_M_MA1</text>
<text x="61.5" y="24.9">DDR_M_MA2</text>
<text x="61.5" y="27.5">DDR_M_MA3</text>
<text x="61.5" y="30">DDR_M_MA4</text>
<text x="61.5" y="32.5">DDR_M_MA5</text>
<text x="61.5" y="35.1">DDR_M_MA6</text>
<text x="61.5" y="37.6">DDR_M_MA7</text>
<text x="61.5" y="40.2">DDR_M_MA8</text>
<text x="167.9" y="41.7">DDR_M_DQ[31..0]</text>
<text x="190.5" y="41.7">2,3</text>
<text x="61.5" y="42.7">DDR_M_MA9</text>
<text x="61.5" y="45.2">DDR_M_MA10</text>
<text x="61.5" y="47.8">DDR_M_MA11</text>
<text x="137.7" y="42.7">DDR_M_DQ16</text>
<text x="137.7" y="45.2">DDR_M_DQ17</text>
<text x="137.7" y="47.8">DDR_M_DQ18</text>
<text x="61.5" y="50.3">DDR_M_MA12</text>
<text x="61.5" y="52.9">DDR_M_MA13</text>
<text x="137.7" y="50.3">DDR_M_DQ19</text>
<text x="137.7" y="52.9">DDR_M_DQ20</text>
<text x="252" y="50.3">DDR_M_MA0</text>
<text x="252" y="52.9">DDR_M_MA1</text>
<text x="61.5" y="55.4">DDR_M_MA14</text>
<text x="61.5" y="57.9">DDR_M_BA0</text>
<text x="137.7" y="55.4">DDR_M_DQ21</text>
<text x="137.7" y="57.9">DDR_M_DQ22</text>
<text x="252" y="55.4">DDR_M_MA2</text>
<text x="252" y="57.9">DDR_M_MA3</text>
<text x="61.5" y="60.5">DDR_M_BA1</text>
<text x="61.5" y="63">DDR_M_BA2</text>
<text x="137.7" y="60.5">DDR_M_DQ23</text>
<text x="252" y="60.5">DDR_M_MA4</text>
<text x="252" y="63">DDR_M_MA5</text>
<text x="252" y="65.6">DDR_M_MA6</text>
<text x="165.4" y="67.1">DDR_M_DQS2</text>
<text x="183.9" y="67.1">2</text>
<text x="252" y="68.1">DDR_M_MA7</text>
<text x="252" y="70.6">DDR_M_MA8</text>
<text x="165.4" y="72.2">DDR_M_DM2</text>
<text x="182.4" y="72.2">2</text>
<text x="252" y="73.2">DDR_M_MA9</text>
<text x="252" y="75.7">DDR_M_MA10</text>
<text x="323.1" y="73.2">DDR_M_DQ24</text>
<text x="323.1" y="75.7">DDR_M_DQ25</text>
<text x="355.9" y="72.2">DDR_M_DQ[31..0]</text>
<text x="378.5" y="72.2">2,3</text>
<text x="252" y="78.3">DDR_M_MA11</text>
<text x="252" y="80.8">DDR_M_MA12</text>
<text x="252" y="83.3">DDR_M_MA13</text>
<text x="323.1" y="78.3">DDR_M_DQ26</text>
<text x="323.1" y="80.8">DDR_M_DQ27</text>
<text x="323.1" y="83.3">DDR_M_DQ28</text>
<text x="249.4" y="88.4">DDR_M_BA0</text>
<text x="252" y="85.9">DDR_M_MA14</text>
<text x="323.1" y="85.9">DDR_M_DQ29</text>
<text x="323.1" y="88.4">DDR_M_DQ30</text>
<text x="249.4" y="91">DDR_M_BA1</text>
<text x="249.4" y="93.5">DDR_M_BA2</text>
<text x="323.1" y="91">DDR_M_DQ31</text>
<text x="343.2" y="97.6">DDR_M_DQS3</text>
<text x="361.7" y="97.6">2</text>
<text x="343.2" y="102.7">DDR_M_DM3</text>
<text x="360.2" y="102.7">2</text>
<text x="64.3" y="184.9">DDR_M_BA0</text>
<text x="64.3" y="187.5">DDR_M_BA1</text>
<text x="64.3" y="190">DDR_M_BA2</text>
<text x="196.1" y="220.5">DDR_M_MA0</text>
<text x="196.1" y="223">DDR_M_MA1</text>
<text x="196.1" y="225.6">DDR_M_MA2</text>
<text x="196.1" y="228.1">DDR_M_MA3</text>
<text x="196.1" y="230.7">DDR_M_MA4</text>
<text x="196.1" y="233.2">DDR_M_MA5</text>
<text x="196.1" y="235.7">DDR_M_MA6</text>
<text x="196.1" y="238.3">DDR_M_MA7</text>
<text x="194.8" y="245.9">DDR_M_MA10</text>
<text x="196.1" y="240.8">DDR_M_MA8</text>
<text x="196.1" y="243.4">DDR_M_MA9</text>
<text x="194.8" y="248.4">DDR_M_MA11</text>
<text x="194.8" y="251">DDR_M_MA12</text>
<text x="194.8" y="253.5">DDR_M_MA13</text>
<text x="194.8" y="256.1">DDR_M_MA14</text>
</g>
<g font-size="2.3">
<text x="86.8" y="19.8">H8</text>
<text x="86.8" y="22.4">H3</text>
<text x="126.3" y="22.4">F8</text>
<text x="126.3" y="19.8">E8</text>
<text x="86.8" y="24.9">H7</text>
<text x="87.3" y="27.4">J2</text>
<text x="87.3" y="30">J8</text>
<text x="126.3" y="30">F7</text>
<text x="126.3" y="27.4">G8</text>
<text x="126.3" y="24.9">F2</text>
<text x="87.3" y="32.5">J3</text>
<text x="87.3" y="35.1">J7</text>
<text x="126.3" y="32.5">G7</text>
<text x="126.3" y="35.1">F3</text>
<text x="86.9" y="37.6">K2</text>
<text x="86.9" y="40.1">K8</text>
<text x="86.8" y="45.2">H2</text>
<text x="86.9" y="42.7">K3</text>
<text x="86.9" y="47.8">K7</text>
<text x="126.3" y="42.7">C8</text>
<text x="126.3" y="45.2">C2</text>
<text x="126.3" y="47.8">D7</text>
<text x="87.1" y="50.3">L2</text>
<text x="87.1" y="52.8">L8</text>
<text x="126.3" y="50.3">D3</text>
<text x="126.3" y="52.8">D1</text>
<text x="274.7" y="50.3">H8</text>
<text x="274.7" y="52.8">H3</text>
<text x="314.2" y="50.3">E8</text>
<text x="314.2" y="52.8">F8</text>
<text x="86.6" y="57.9">G2</text>
<text x="87.1" y="55.4">L3</text>
<text x="126.3" y="55.4">D9</text>
<text x="126.3" y="57.9">B1</text>
<text x="274.7" y="55.4">H7</text>
<text x="275.2" y="57.9">J2</text>
<text x="314.2" y="57.9">G8</text>
<text x="314.2" y="55.4">F2</text>
<text x="86.6" y="60.5">G3</text>
<text x="86.6" y="63">G1</text>
<text x="126.3" y="65.5">B7</text>
<text x="126.3" y="60.5">B9</text>
<text x="275.2" y="60.5">J8</text>
<text x="275.2" y="63">J3</text>
<text x="275.2" y="65.5">J7</text>
<text x="314.2" y="60.5">F7</text>
<text x="314.2" y="63">G7</text>
<text x="314.2" y="65.5">F3</text>
<text x="87" y="68.1">F9</text>
<text x="126.3" y="68.1">A8</text>
<text x="126.3" y="70.6">B3</text>
<text x="274.8" y="68.1">K2</text>
<text x="274.8" y="70.6">K8</text>
<text x="49" y="74.2">VDD_DDR_1V8</text>
<text x="86.9" y="73.2">A1</text>
<text x="86.9" y="75.7">E9</text>
<text x="126.3" y="75.7">A9</text>
<text x="142.3" y="76.8">VDD_DDR_1V8</text>
<text x="274.7" y="75.7">H2</text>
<text x="274.8" y="73.2">K3</text>
<text x="314.2" y="73.2">C8</text>
<text x="314.2" y="75.7">C2</text>
<text x="86.8" y="78.2">H9</text>
<text x="87.1" y="80.8">L1</text>
<text x="126.3" y="78.2">C1</text>
<text x="126.3" y="80.8">C3</text>
<text x="126.3" y="83.3">C7</text>
<text x="274.8" y="78.2">K7</text>
<text x="275.1" y="80.8">L2</text>
<text x="275.1" y="83.3">L8</text>
<text x="314.2" y="78.2">D7</text>
<text x="314.2" y="80.8">D3</text>
<text x="314.2" y="83.3">D1</text>
<text x="86.9" y="88.4">A3</text>
<text x="126.3" y="85.9">C9</text>
<text x="274.6" y="88.4">G2</text>
<text x="275.1" y="85.9">L3</text>
<text x="314.2" y="85.9">D9</text>
<text x="314.2" y="88.4">B1</text>
<text x="86.9" y="90.9">E3</text>
<text x="87.3" y="93.5">J1</text>
<text x="126.3" y="93.5">A7</text>
<text x="274.6" y="90.9">G3</text>
<text x="274.6" y="93.5">G1</text>
<text x="314.2" y="90.9">B9</text>
<text x="86.9" y="96">K9</text>
<text x="86.9" y="101.1">E1</text>
<text x="126.3" y="96">B2</text>
<text x="126.3" y="98.6">B8</text>
<text x="126.3" y="101.1">D2</text>
<text x="275" y="98.6">F9</text>
<text x="314.2" y="96">B7</text>
<text x="314.2" y="98.6">A8</text>
<text x="314.2" y="101.1">B3</text>
<text x="126.3" y="103.6">D8</text>
<text x="239.5" y="104.7">VDD_DDR_1V8</text>
<text x="274.8" y="103.6">A1</text>
<text x="274.8" y="106.2">E9</text>
<text x="314.2" y="106.2">A9</text>
<text x="342.9" y="107.2">VDD_DDR_1V8</text>
<text x="86.9" y="108.7">E7</text>
<text x="86.9" y="113.8">E2</text>
<text x="126.3" y="108.7">A2</text>
<text x="126.3" y="113.8">L7</text>
<text x="274.7" y="108.7">H9</text>
<text x="275.1" y="111.3">L1</text>
<text x="314.2" y="108.7">C1</text>
<text x="314.2" y="111.3">C3</text>
<text x="314.2" y="113.8">C7</text>
<text x="35.3" y="114.9">DDR_VREF</text>
<text x="274.8" y="118.9">A3</text>
<text x="314.2" y="116.3">C9</text>
<text x="274.8" y="121.4">E3</text>
<text x="275.2" y="124">J1</text>
<text x="314.2" y="124">A7</text>
<text x="137.2" y="131.6">VDD_DDR_1V8</text>
<text x="274.8" y="126.5">K9</text>
<text x="274.8" y="131.6">E1</text>
<text x="314.2" y="126.5">B2</text>
<text x="314.2" y="129">B8</text>
<text x="314.2" y="131.6">D2</text>
<text x="314.2" y="134.1">D8</text>
<text x="274.8" y="139.2">E7</text>
<text x="314.2" y="139.2">A2</text>
<text x="236" y="145.3">DDR_VREF</text>
<text x="274.8" y="144.3">E2</text>
<text x="314.2" y="144.3">L7</text>
<text x="325.1" y="164.6">VDD_DDR_1V8</text>
<text x="28.7" y="172.3">0V9_S</text>
<text x="101.1" y="181.4">DDR_M_BA[2..0]</text>
<text x="121.9" y="181.4">2,3</text>
<text x="91" y="196.6">DDR_M_nRAS</text>
<text x="109.2" y="196.6">2,3</text>
<text x="91" y="199.2">DDR_M_nCAS</text>
<text x="91" y="201.7">DDR_M_nWE</text>
<text x="108.2" y="201.7">2,3</text>
<text x="109.2" y="199.2">2,3</text>
<text x="28.7" y="207.8">0V9_S</text>
<text x="163.3" y="207.8">0V9_S</text>
<text x="239.3" y="209.3">DDR_M_MA[14..0]</text>
<text x="261.6" y="209.3">2,3</text>
<text x="91" y="214.4">DDR_M_nCS0</text>
<text x="109" y="214.4">2,3</text>
<text x="91" y="219.5">DDR_M_ODT0</text>
<text x="91" y="217">DDR_M_nCS1</text>
<text x="109" y="217">2</text>
<text x="109.2" y="219.5">2,3</text>
<text x="91" y="222">DDR_M_ODT1</text>
<text x="109.2" y="222">2</text>
<text x="18.6" y="230.7">VDD_DDR_1V8</text>
<text x="91" y="239.8">DDR_M_CKE1</text>
<text x="109.2" y="239.8">2</text>
<text x="91" y="244.9">DDR_M_CKE0</text>
<text x="109.2" y="244.9">2,3</text>
<text x="321.6" y="263.2">Size</text>
<text x="331.2" y="263.2">Date Modified</text>
<text x="359.9" y="263.4">DWG NO</text>
<text x="419.9" y="263.2">Rev</text>
<text x="280.2" y="268.3">1380 Presidential Dr Ste#100</text>
<text x="330.2" y="268.8">Tuesday, August 06, 2013</text>
<text x="280.2" y="270.6">Richardson, TX 75081</text>
<text x="321.6" y="272.8">Engineer(s)</text>
<text x="385.1" y="272.8">Sheet</text>
<text x="410.5" y="275.4">of</text>
</g>
<g font-size="2.3" fill="#004080">
<text x="92.7" y="21.4">A0</text>
<text x="92.7" y="23.9">A1</text>
<text x="118.8" y="23.9">CKn</text>
<text x="120" y="21.4">CK</text>
<text x="92.7" y="26.5">A2</text>
<text x="92.7" y="29">A3</text>
<text x="118.5" y="26.5">CKE</text>
<text x="118.8" y="29">CSn</text>
<text x="92.7" y="31.5">A4</text>
<text x="92.7" y="34.1">A5</text>
<text x="117.2" y="31.5">RASn</text>
<text x="117.2" y="34.1">CASn</text>
<text x="92.7" y="36.6">A6</text>
<text x="92.7" y="39.2">A7</text>
<text x="92.7" y="41.7">A8</text>
<text x="118.2" y="36.6">WEn</text>
<text x="92.7" y="44.2">A9</text>
<text x="92.7" y="46.8">A10</text>
<text x="118.5" y="44.2">DQ0</text>
<text x="118.5" y="46.8">DQ1</text>
<text x="92.7" y="49.3">A11</text>
<text x="92.7" y="51.9">A12</text>
<text x="118.5" y="49.3">DQ2</text>
<text x="118.5" y="51.9">DQ3</text>
<text x="280.7" y="51.9">A0</text>
<text x="308" y="51.9">CK</text>
<text x="92.7" y="54.4">A13</text>
<text x="92.7" y="56.9">A14</text>
<text x="92.7" y="59.5">BA0</text>
<text x="118.5" y="54.4">DQ4</text>
<text x="118.5" y="56.9">DQ5</text>
<text x="118.5" y="59.5">DQ6</text>
<text x="280.7" y="54.4">A1</text>
<text x="280.7" y="56.9">A2</text>
<text x="280.7" y="59.5">A3</text>
<text x="306.5" y="56.9">CKE</text>
<text x="306.7" y="54.4">CKn</text>
<text x="306.7" y="59.5">CSn</text>
<text x="92.7" y="62">BA1</text>
<text x="92.7" y="64.6">BA2</text>
<text x="118.5" y="62">DQ7</text>
<text x="280.7" y="62">A4</text>
<text x="280.7" y="64.6">A5</text>
<text x="305.2" y="62">RASn</text>
<text x="305.2" y="64.6">CASn</text>
<text x="92.7" y="69.6">ODT</text>
<text x="117" y="69.6">DQSn</text>
<text x="118.3" y="67.1">DQS</text>
<text x="280.7" y="67.1">A6</text>
<text x="280.7" y="69.6">A7</text>
<text x="306.2" y="67.1">WEn</text>
<text x="92.7" y="74.7">VDD</text>
<text x="92.7" y="77.3">VDD</text>
<text x="116.6" y="77.3">VDDQ</text>
<text x="119.7" y="72.2">DM</text>
<text x="280.7" y="72.2">A8</text>
<text x="280.7" y="74.7">A9</text>
<text x="280.7" y="77.3">A10</text>
<text x="306.5" y="74.7">DQ0</text>
<text x="306.5" y="77.3">DQ1</text>
<text x="92.7" y="79.8">VDD</text>
<text x="92.7" y="82.3">VDD</text>
<text x="116.6" y="79.8">VDDQ</text>
<text x="116.6" y="82.3">VDDQ</text>
<text x="280.7" y="79.8">A11</text>
<text x="280.7" y="82.3">A12</text>
<text x="306.5" y="79.8">DQ2</text>
<text x="306.5" y="82.3">DQ3</text>
<text x="92.7" y="90">VSS</text>
<text x="116.6" y="84.9">VDDQ</text>
<text x="116.6" y="87.4">VDDQ</text>
<text x="280.7" y="84.9">A13</text>
<text x="280.7" y="87.4">A14</text>
<text x="280.7" y="90">BA0</text>
<text x="306.5" y="84.9">DQ4</text>
<text x="306.5" y="87.4">DQ5</text>
<text x="306.5" y="90">DQ6</text>
<text x="92.7" y="92.5">VSS</text>
<text x="92.7" y="95">VSS</text>
<text x="116.9" y="95">VSSQ</text>
<text x="280.7" y="92.5">BA1</text>
<text x="280.7" y="95">BA2</text>
<text x="306.5" y="92.5">DQ7</text>
<text x="92.7" y="97.6">VSS</text>
<text x="116.9" y="97.6">VSSQ</text>
<text x="116.9" y="100.1">VSSQ</text>
<text x="280.7" y="100.1">ODT</text>
<text x="304.9" y="100.1">DQSn</text>
<text x="306.2" y="97.6">DQS</text>
<text x="92.7" y="102.7">VDDL</text>
<text x="116.9" y="102.7">VSSQ</text>
<text x="116.9" y="105.2">VSSQ</text>
<text x="280.7" y="105.2">VDD</text>
<text x="280.7" y="107.7">VDD</text>
<text x="304.6" y="107.7">VDDQ</text>
<text x="307.6" y="102.7">DM</text>
<text x="92.7" y="110.3">VSSDL</text>
<text x="111.4" y="110.3">NU/RDQSn</text>
<text x="280.7" y="110.3">VDD</text>
<text x="280.7" y="112.8">VDD</text>
<text x="304.6" y="110.3">VDDQ</text>
<text x="304.6" y="112.8">VDDQ</text>
<text x="92.7" y="115.4">VREF</text>
<text x="118.5" y="115.4">RFU</text>
<text x="304.6" y="115.4">VDDQ</text>
<text x="304.6" y="117.9">VDDQ</text>
<text x="280.7" y="120.4">VSS</text>
<text x="280.7" y="123">VSS</text>
<text x="280.7" y="125.5">VSS</text>
<text x="304.8" y="125.5">VSSQ</text>
<text x="280.7" y="128.1">VSS</text>
<text x="304.8" y="128.1">VSSQ</text>
<text x="304.8" y="130.6">VSSQ</text>
<text x="280.7" y="133.1">VDDL</text>
<text x="304.8" y="133.1">VSSQ</text>
<text x="304.8" y="135.7">VSSQ</text>
<text x="280.7" y="140.8">VSSDL</text>
<text x="299.4" y="140.8">NU/RDQSn</text>
<text x="280.7" y="145.8">VREF</text>
<text x="306.5" y="145.8">RFU</text>
</g>
<g font-size="1.8">
<text x="45.2" y="1.9">5</text>
<text x="130.6" y="1.9">4</text>
<text x="215.9" y="1.9">3</text>
<text x="301.3" y="1.9">2</text>
<text x="386.6" y="1.9">1</text>
<text x=".7" y="38.5">D</text>
<text x="429.9" y="38.5">D</text>
<text x=".7" y="107.1">C</text>
<text x="429.9" y="107.1">C</text>
<text x=".7" y="175.6">B</text>
<text x="429.9" y="175.6">B</text>
<text x=".7" y="244.2">A</text>
<text x="429.9" y="244.2">A</text>
<text x="45.2" y="278.8">5</text>
<text x="130.6" y="278.8">4</text>
<text x="215.9" y="278.8">3</text>
<text x="301.3" y="278.8">2</text>
<text x="386.6" y="278.8">1</text>
</g>
</svg>
